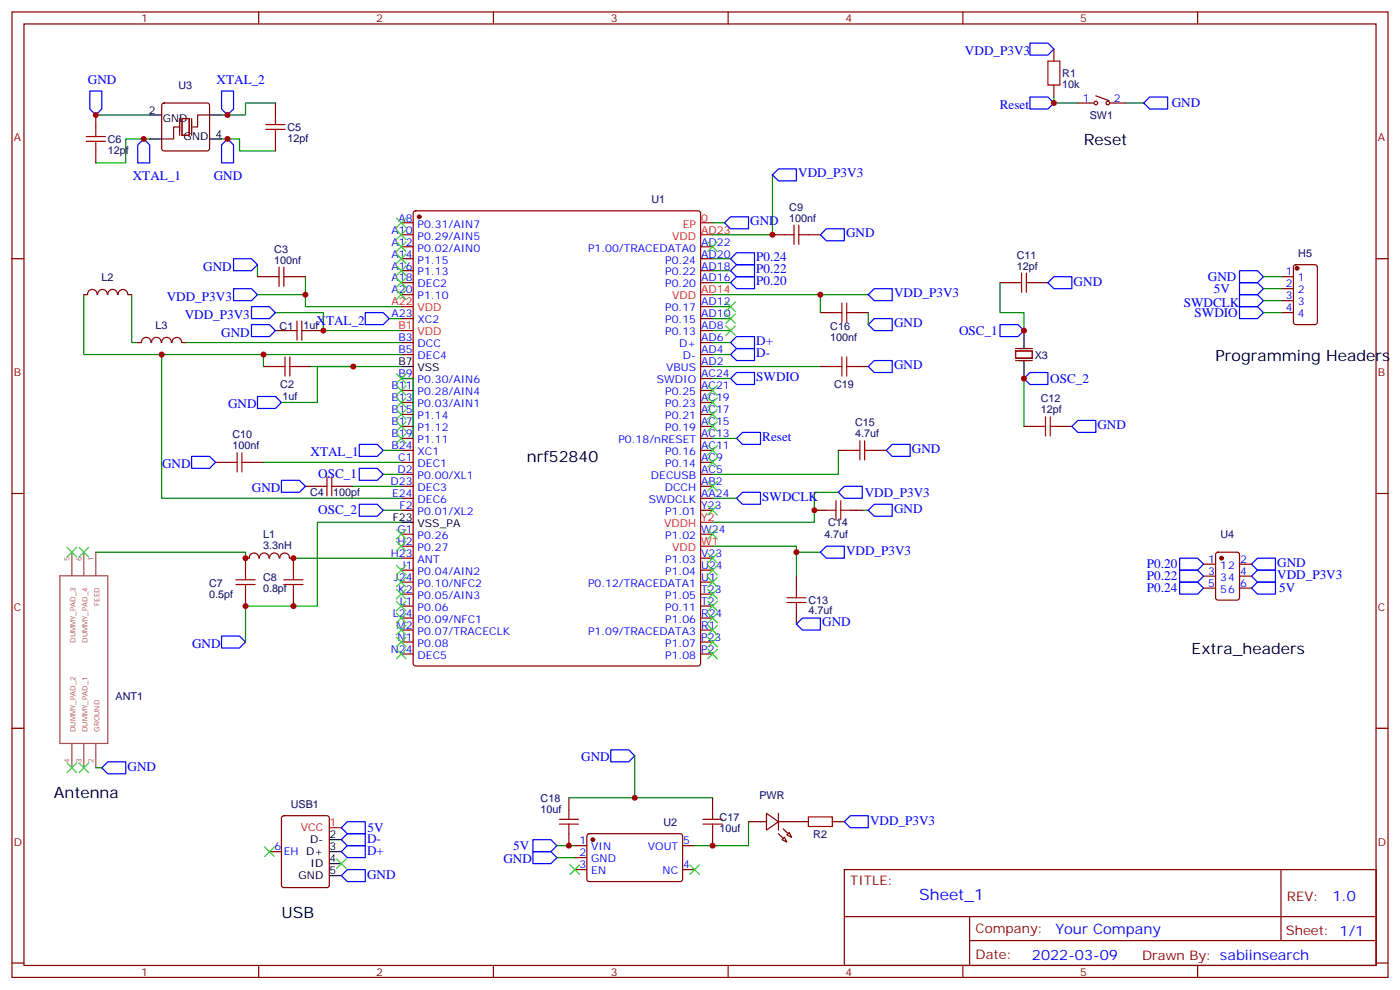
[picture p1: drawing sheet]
<svg xmlns="http://www.w3.org/2000/svg" width="412mm" height="292mm" viewBox="0 0 412 292" stroke-linecap="round" stroke-linejoin="round" font-family="sans-serif">
<g fill="none" stroke="#870000" stroke-width=".35">
<path d="M3.5 3.5h405.4v284.4h-405.4zM7.1 7.1h398.2v277.2h-398.2zM76.2 3.5v3.6M145.3 3.5v3.6M214.5 3.5v3.6M283.6 3.5v3.6M310.4 14.5v3.5M352.8 3.5v3.6M28.2 33.9v3.5M47.9 30.5l.4-.2h12.7l.5 .2 .2 .5v12.7l-.2 .5-.5 .3h-12.7l-.5-.3-.2-.5v-12.7zM81.1 30.3v3.6M310.4 25v3.6"/>
<path d="M317.5 30.3h4.6M322.8 28.2l3.9 1.4M327 30.3h4.6M28.2 44.5v3.5M81.1 40.9v3.6M3.5 76.2h3.6M118.2 76.2h3.5M118.2 65.6h3.5M118.2 69.1h3.5M118.2 72.7h3.5M118.2 79.7h3.5M121.9 62.3l.5-.2h83.3l.6 .4 .1 132.9-.5 .7h-83.5l-.6-.4-.1-132.9z"/>
<path d="M206.4 76.2h3.5M206.4 72.7h3.5M206.4 79.7h3.5M227.5 69.1h3.6M238.1 69.1h3.6M381.2 78.2l.5-.2h5.6l.7 .4 .1 16.5-.5 .6-5.9 .1-.6-.5-.1-16.4zM405.3 76.2h3.6M28.6 86.8a1.41 1.41 0 0 0-1.4-1.6 1.41 1.41 0 0 0-1.4 1.6h-1.1M28.8 86.8a1.41 1.41 0 0 1 1.4-1.6 1.41 1.41 0 0 1 1.4 1.6M31.8 86.8a1.41 1.41 0 0 1 1.4-1.6 1.41 1.41 0 0 1 1.4 1.6M34.8 86.8a1.41 1.41 0 0 1 1.4-1.5 1.41 1.41 0 0 1 1.4 1.5M37.7 86.8h1.1"/>
<path d="M75.8 81.5h3.6M81.1 97.4h3.6M86.4 81.5h3.6M91.7 97.4h3.5M118.2 83.3h3.5M118.2 86.8h3.5M118.2 93.8h3.5M206.4 83.3h3.5M206.4 93.8h3.5M206.4 97.4h3.5M206.4 90.3h3.5M241.7 92.1h3.5"/>
<path d="M252.2 92.1h3.6M294.6 83.3h3.5M305.2 83.3h3.5M377.5 81.5h3.5M377.5 92.1h3.5M377.5 85h3.5M377.5 88.5h3.5M40.6 100.9h1M41.7 100.9a1.41 1.41 0 0 1 1.4-1.5 1.41 1.41 0 0 1 1.4 1.5M44.7 100.9a1.41 1.41 0 0 1 1.4-1.5 1.41 1.41 0 0 1 1.4 1.5M47.6 100.9a1.41 1.41 0 0 1 1.5-1.5 1.41 1.41 0 0 1 1.4 1.5M50.7 100.9a1.41 1.41 0 0 1 1.4-1.5 1.41 1.41 0 0 1 1.4 1.5"/>
<path d="M53.6 100.9h1.1M77.6 108h3.5M88.2 108h3.5M118.2 100.9h3.5M118.2 104.4h3.5M118.2 111.5h3.5M118.2 115h3.5M118.2 118.5h3.5M206.4 100.9h3.5M206.4 104.4h3.5M206.4 111.5h3.5M206.4 115h3.5"/>
<path d="M206.4 118.5h3.5M206.4 108h3.5M241.7 108h3.5M252.2 108h3.6M63.5 136.2h3.5M74.1 136.2h3.5M118.2 122.1h3.5M118.2 125.6h3.5M118.2 129.1h3.5M118.2 132.6h3.5M118.2 136.2h3.5M118.2 139.7h3.5"/>
<path d="M206.4 122.1h3.5M206.4 125.6h3.5M206.4 129.1h3.5M206.4 132.6h3.5M206.4 136.2h3.5M206.4 139.7h3.5M246.9 132.6h3.6M257.5 132.6h3.6M301.6 125.6h3.6M312.2 125.6h3.5M3.5 145.3h3.6M90 143.2h3.5"/>
<path d="M100.5 143.2h3.6M118.2 143.2h3.5M118.2 146.8h3.5M118.2 150.3h3.5M118.2 157.3h3.5M206.4 143.2h3.5M206.4 146.8h3.5M206.4 150.3h3.5M206.4 157.3h3.5M239.9 150.3h3.5M250.5 150.3h3.5M405.3 145.3h3.6"/>
<path d="M72.3 175v3.5M73.4 164.4h-1.1v3.5M73.4 164.4a1.41 1.41 0 0 1 1.4-1.5 1.41 1.41 0 0 1 1.4 1.5M76.4 164.4a1.41 1.41 0 0 1 1.4-1.5 1.41 1.41 0 0 1 1.4 1.5M79.4 164.4a1.41 1.41 0 0 1 1.4-1.5 1.41 1.41 0 0 1 1.4 1.5M82.4 164.4a1.41 1.41 0 0 1 1.5-1.5 1.41 1.41 0 0 1 1.4 1.5M85.4 164.4h1v3.5M86.4 175v3.5M118.2 160.9h3.5M118.2 164.4h3.5M118.2 167.9h3.5M118.2 171.4h3.5"/>
<path d="M118.2 175h3.5M118.2 178.5h3.5M206.4 164.4h3.5M206.4 167.9h3.5M206.4 171.4h3.5M206.4 175h3.5M206.4 178.5h3.5M234.6 169.7v3.5M354.5 166.2h3.6M354.5 173.2h3.6M354.5 169.7h3.6M358.3 162.8l.5-.2h5.6l.7 .5v12.9l-.4 .7h-5.9l-.7-.4v-13z"/>
<path d="M365.1 166.2h3.6M365.1 173.2h3.6M365.1 169.7h3.6M118.2 182h3.5M118.2 185.6h3.5M118.2 189.1h3.5M118.2 192.6h3.5M206.4 182h3.5M206.4 185.6h3.5M206.4 189.1h3.5M206.4 192.6h3.5M234.6 180.3v3.5"/>
<path d="M3.5 214.5h3.6M405.3 214.5h3.6M167.6 234.9v3.6M209.9 234.9v3.6M225.8 239.5l3.5 2.5-3.5 2.5zM229.3 239.5v5M79.4 250.8h3.5M83.1 240.4l.5-.2h12.7l.7 .5v20l-.4 .7h-13l-.6-.5-.1-20zM167.6 245.5v3.6M169.3 249.1h3.6M169.3 252.6h3.6M169.3 256.1h3.6"/>
<path d="M173.1 245.7l.5-.2 27.1 .1 .4 .6-.1 13-.6 .4h-27.1l-.4-.7v-12.7zM201.1 249.1h3.5M201.1 256.1h3.5M209.9 245.5v3.6M220.5 242h5.3M229.3 242h8.8M230.4 247.3l.7-.7 .7 1.4zM232.5 245.2l.7 1.4-1.4-.7zM245.2 242h3.5M248.7 256.1h156.6v28.2h-156.6zM377.3 256.1v20.9M248.7 270h156.5"/>
<path d="M285.6 277h119.6M285.6 270v14.1M3.5 283.6h3.6M76.2 284.3v3.6M145.3 284.3v3.6M214.5 284.3v3.6M283.6 284.3v3.6M352.8 284.3v3.6M405.3 283.6h3.6"/>
<circle cx="322.8" cy="30.3" r=".53"/>
<circle cx="326.3" cy="30.3" r=".53"/>
</g>
<g fill="#870000" stroke="#870000" stroke-width=".35">
<path d="M230.7 244.1l1.4 1.4z"/>
<path d="M229.3 245.5l1.4 1.4z"/>
<circle cx="123.5" cy="63.9" r=".53"/>
<circle cx="382.1" cy="79" r=".53"/>
<circle cx="174.6" cy="247.3" r=".53"/>
<circle cx="359.8" cy="164.4" r=".53"/>
</g>
<path d="M206.4 69.1h3.5M206.4 65.6h3.5M118.2 90.3h3.5M118.2 97.4h3.5M206.4 86.8h3.5M206.4 153.8h3.5M206.4 160.9h3.5M97 243.8h3.5" fill="none" stroke="#f00" stroke-width=".35"/>
<path d="M44.1 33.9h3.5M61.7 33.9h3.6M44.1 40.9h3.5M61.7 40.9h3.6M301.6 97.4v5.3M118.2 108h3.5M301.6 106.2v5.3M118.2 153.8h3.5M97 257.9h3.5M97 254.4h3.5M97 250.8h3.5M97 247.3h3.5" fill="none" stroke="#000" stroke-width=".35"/>
<g fill="none" stroke="#3c3" stroke-width=".35">
<path d="M116.8 64.2l2.8 2.8M116.8 67.7l2.8 2.9M116.8 71.3l2.8 2.8M116.8 74.8l2.8 2.8M116.8 78.3l2.8 2.8M119.6 64.2l-2.8 2.8M119.6 67.7l-2.8 2.9M119.6 71.3l-2.8 2.8M119.6 74.8l-2.8 2.8M119.6 78.3l-2.8 2.8M208.5 71.3l2.8 2.8M211.3 71.3l-2.8 2.8"/>
<path d="M116.8 81.8l2.8 2.9M116.8 85.4l2.8 2.8M119.6 81.8l-2.8 2.9M119.6 85.4l-2.8 2.8M213.8 88.9l2.8 2.8M213.8 92.4l2.8 2.8M213.8 96l2.8 2.8M216.6 88.9l-2.8 2.8M216.6 92.4l-2.8 2.8M216.6 96l-2.8 2.8M116.8 110.1l2.8 2.8M116.8 113.6l2.8 2.8"/>
<path d="M116.8 117.1l2.8 2.8M119.6 110.1l-2.8 2.8M119.6 113.6l-2.8 2.8M119.6 117.1l-2.8 2.8M208.5 117.1l2.8 2.8M208.5 113.6l2.8 2.8M211.3 117.1l-2.8 2.8M211.3 113.6l-2.8 2.8M116.8 120.7l2.8 2.8M116.8 124.2l2.8 2.8M116.8 127.7l2.8 2.8M119.6 120.7l-2.8 2.8"/>
<path d="M119.6 124.2l-2.8 2.8M119.6 127.7l-2.8 2.8M208.5 124.2l2.8 2.8M208.5 120.7l2.8 2.8M208.5 131.2l2.8 2.9M208.5 134.8l2.8 2.8M211.3 124.2l-2.8 2.8M211.3 120.7l-2.8 2.8M211.3 131.2l-2.8 2.9M211.3 134.8l-2.8 2.8M116.8 155.9l2.8 2.9M116.8 159.5l2.8 2.8"/>
<path d="M119.6 155.9l-2.8 2.9M119.6 159.5l-2.8 2.8M208.5 141.8l2.8 2.8M208.5 148.9l2.8 2.8M208.5 155.9l2.8 2.9M211.3 141.8l-2.8 2.8M211.3 148.9l-2.8 2.8M211.3 155.9l-2.8 2.9M19.8 161.2l2.8 2.8M22.6 161.2l-2.8 2.8M23.3 161.2l2.8 2.8M26.1 161.2l-2.8 2.8"/>
<path d="M116.8 166.5l2.8 2.8M116.8 170l2.8 2.9M116.8 173.6l2.8 2.8M116.8 177.1l2.8 2.8M119.6 166.5l-2.8 2.8M119.6 170l-2.8 2.9M119.6 173.6l-2.8 2.8M119.6 177.1l-2.8 2.8M208.5 177.1l2.8 2.8M208.5 173.6l2.8 2.8M208.5 170l2.8 2.9M208.5 166.5l2.8 2.8"/>
<path d="M208.5 163l2.8 2.8M211.3 177.1l-2.8 2.8M211.3 173.6l-2.8 2.8M211.3 170l-2.8 2.9M211.3 166.5l-2.8 2.8M211.3 163l-2.8 2.8M116.8 191.2l2.8 2.8M116.8 180.6l2.8 2.8M116.8 184.2l2.8 2.8M116.8 187.7l2.8 2.8M119.6 191.2l-2.8 2.8M119.6 180.6l-2.8 2.8"/>
<path d="M119.6 184.2l-2.8 2.8M119.6 187.7l-2.8 2.8M208.5 191.2l2.8 2.8M208.5 187.7l2.8 2.8M208.5 184.2l2.8 2.8M208.5 180.6l2.8 2.8M211.3 191.2l-2.8 2.8M211.3 187.7l-2.8 2.8M211.3 184.2l-2.8 2.8M211.3 180.6l-2.8 2.8M19.8 224.7l2.8 2.8M22.6 224.7l-2.8 2.8"/>
<path d="M23.3 224.7l2.8 2.8M26.1 224.7l-2.8 2.8M78 249.4l2.8 2.8M80.8 249.4l-2.8 2.8M99.1 252.9l2.9 2.9M102 252.9l-2.9 2.9M167.9 254.7l2.8 2.8M170.7 254.7l-2.8 2.8M203.2 254.7l2.8 2.8M206 254.7l-2.8 2.8"/>
</g>
<g fill="none" stroke="#a10000" stroke-width=".35">
<path d="M308.7 18h3.5v7h-3.5zM28.2 37.4v2.8M78.3 38.1h5.7M78.3 36.7h5.7M81.1 33.9v2.8M81.1 38.1v2.8M25.4 41.6h5.6M25.4 40.2h5.6M28.2 41.6v2.9M82.2 78.7v5.6M83.6 78.7v5.6M231.1 69.1h2.8"/>
<path d="M233.9 66.3v5.7M235.3 69.1h2.8M235.3 66.3v5.7M79.4 81.5h2.8M83.6 81.5h2.8M84.7 97.4h2.8M87.5 94.5v5.7M88.9 97.4h2.8M88.9 94.5v5.7M245.2 92.1h2.8M248 89.3v5.6M249.4 89.3v5.6"/>
<path d="M249.4 92.1h2.8M298.1 83.3h2.8M300.9 80.4v5.7M302.3 83.3h2.9M302.3 80.4v5.7M81.1 108h2.9M84 105.1v5.7M85.4 108h2.8M85.4 105.1v5.7M245.2 108h2.8M248 105.1v5.7M249.4 108h2.8"/>
<path d="M249.4 105.1v5.7M67 136.2h2.8M69.8 133.3v5.7M71.3 136.2h2.8M71.3 133.3v5.7M250.5 132.6h2.8M253.3 129.8v5.7M254.7 132.6h2.8M254.7 129.8v5.7M305.2 125.6h2.8M308 122.8v5.6M309.4 125.6h2.8"/>
<path d="M309.4 122.8v5.6M93.5 143.2h2.8M96.3 140.4v5.7M97.7 143.2h2.8M97.7 140.4v5.7M243.4 150.3h2.8M246.2 147.5v5.6M247.6 147.5v5.6M247.6 150.3h2.9M69.5 172.2h5.6M69.5 170.7h5.6M72.3 167.9v2.8"/>
<path d="M72.3 172.2v2.8M83.6 172.2h5.7M83.6 170.7h5.7M86.4 167.9v2.8M86.4 172.2v2.8M231.8 176h5.6M231.8 177.4h5.6M234.6 173.2v2.8M234.6 177.4v2.9M167.6 238.5v2.8M209.9 238.5v2.8M164.7 242.7h5.7"/>
<path d="M164.7 241.3h5.7M167.6 242.7v2.8M207.1 242.7h5.6M207.1 241.3h5.6M209.9 242.7v2.8M238.1 240.6h7.1v2.8h-7.1z"/>
</g>
<g fill="none" stroke="#008700" stroke-width=".35">
<path d="M28.2 33.9h15.9M81.1 30.3h-8.8v3.6h-7M310.4 28.6v1.7h7.1M331.6 30.3h5.3M44.1 40.9h-7.1v7.1h-8.8M65.3 40.9h5.3v3.6h10.5M227.5 51.5v17.6h-17.6M75.8 78v3.5M209.9 65.6h3.5M209.9 76.2h5.3M209.9 79.7h5.3M24.7 86.8v17.6h22.9"/>
<path d="M38.8 86.8v14.1h1.8M81.1 92.1h14.1v5.3h23M90 81.5v5.3h-14.2M90 86.8v3.5h28.2M114.7 93.8h3.5M209.9 93.8h5.3M209.9 86.8h31.8M209.9 83.3h5.3M209.9 97.4h5.3M209.9 90.3h5.3M255.8 86.8h-14.1v5.3M255.8 92.1v3.5"/>
<path d="M294.6 83.3v8.8h7v5.3M372.2 81.5h5.3M372.2 85h5.3M372.2 88.5h5.3M372.2 92.1h5.3M54.7 100.9h63.5M77.6 104.4h-30v42.4h70.6M91.7 108h26.5M104.1 108h-10.6v10.5h-10.6M118.2 104.4h-40.6v3.6M118.2 111.5h3.5v17.6M209.9 108h31.8"/>
<path d="M209.9 100.9h5.3M209.9 104.4h5.3M209.9 111.5h5.3M301.6 111.5v14.1M77.6 136.2h40.6M112.9 132.6h5.3M112.9 139.7h5.3M209.9 129.1h7.1M246.9 132.6v7.1h-37M104.1 143.2h14.1M112.9 150.3h5.3M118.2 153.8h-24.7v24.7h-21.2v10.6"/>
<path d="M209.9 146.8h7.1M246.9 145h-7v8.8h-30M254 150.3h1.8M28.2 162.6h44.1v1.8M86.4 164.4h31.8M209.9 160.9h24.7v1.7M241.7 162.6h-7.1v7.1M28.2 226.1h1.8M167.6 234.9h42.3M187 222.6v12.3M164 249.1h5.3M164 252.6h5.3"/>
<path d="M220.5 242v7.1h-15.9"/>
</g>
<g fill="none" stroke="#00f" stroke-width=".35">
<path d="M303.4 12.7h5.3l1.7 1.8-1.7 1.7h-5.3zM26.5 26.8h3.5v5.3l-1.8 1.8-1.7-1.8zM65.3 26.8h3.5v5.3l-1.8 1.8-1.7-1.8zM303.4 28.6h5.3l1.7 1.7-1.7 1.8h-5.3zM338.7 28.6h5.3v3.5h-5.3l-1.8-1.8zM42.3 40.9l1.8 1.8v5.3h-3.5v-5.3zM67 40.9l1.8 1.8v5.3h-3.5v-5.3zM227.5 51.5l1.8-1.8h5.3v3.6h-5.3zM68.8 76.2h5.3l1.7 1.8-1.7 1.7h-5.3zM213.4 65.6l1.8-1.7h5.3v3.5h-5.3zM215.2 76.2l1.8-1.8h5.2v3.6h-5.2zM215.2 79.7l1.8-1.7h5.2v3.5h-5.2z"/>
<path d="M241.7 69.1l1.7-1.7h5.3v3.5h-5.3zM365.1 79.7h5.3l1.8 1.8-1.8 1.8h-5.3zM68.8 85h5.3l1.7 1.8-1.7 1.7h-5.3zM74.1 95.6h5.3l1.7 1.8-1.7 1.7h-5.3zM74.1 90.3h5.3l1.7 1.8-1.7 1.7h-5.3zM107.6 92.1h5.3l1.8 1.7-1.8 1.8h-5.3zM215.2 83.3l1.8-1.8h5.2v3.5h-5.2zM255.8 95.6l1.7-1.8h5.3v3.6h-5.3zM255.8 86.8l1.7-1.8h5.3v3.5h-5.3zM294.6 95.6h5.3l1.7 1.8-1.7 1.7h-5.3zM310.4 81.5h5.3v3.5h-5.3l-1.7-1.7zM365.1 90.3h5.3l1.8 1.8-1.8 1.7h-5.3z"/>
<path d="M365.1 86.8h5.3l1.8 1.7-1.8 1.8h-5.3zM365.1 83.3h5.3l1.8 1.7-1.8 1.8h-5.3zM75.8 116.8h5.3l1.8 1.7-1.8 1.8h-5.3zM215.2 104.4l1.8-1.7h5.2v3.5h-5.2zM215.2 100.9l1.8-1.8h5.2v3.6h-5.2zM215.2 111.5l1.8-1.8h5.2v3.5h-5.2zM255.8 108l1.7-1.8h5.3v3.5h-5.3zM301.6 111.5l1.8-1.8h5.3v3.5h-5.3zM56.4 134.4h5.3l1.8 1.8-1.8 1.7h-5.3zM105.8 130.9h5.3l1.8 1.7-1.8 1.8h-5.3zM105.8 137.9h5.3l1.8 1.8-1.8 1.8h-5.3zM217 129.1l1.7-1.7h5.3v3.5h-5.3z"/>
<path d="M262.8 130.9h5.3v3.5h-5.3l-1.7-1.8zM317.5 123.8h5.3v3.6h-5.3l-1.8-1.8zM82.9 141.5h5.3l1.8 1.7-1.8 1.8h-5.3zM105.8 148.5h5.3l1.8 1.8-1.8 1.7h-5.3zM217 146.8l1.7-1.8h5.3v3.5h-5.3zM246.9 145l1.8-1.8h5.3v3.6h-5.3zM255.8 150.3l1.7-1.8h5.3v3.5h-5.3zM241.7 162.6l1.7-1.7h5.3v3.5h-5.3zM347.5 164.4h5.3l1.7 1.8-1.7 1.7h-5.3zM347.5 167.9h5.3l1.7 1.8-1.7 1.7h-5.3zM347.5 171.4h5.3l1.7 1.8-1.7 1.8h-5.3zM368.7 166.2l1.7-1.8h5.3v3.5h-5.3z"/>
<path d="M370.4 167.9h5.3v3.5h-5.3l-1.7-1.7zM370.4 171.4h5.3v3.6h-5.3l-1.7-1.8zM65.3 187.3h5.3l1.7 1.8-1.7 1.8h-5.3zM234.6 183.8l1.8-1.8h5.3v3.6h-5.3zM30 226.1l1.7-1.7h5.3v3.5h-5.3zM179.9 220.8h5.3l1.8 1.8-1.8 1.8h-5.3zM100.5 243.8l1.8-1.8h5.3v3.5h-5.3zM100.5 247.3l1.8-1.8h5.3v3.6h-5.3zM100.5 250.8l1.8-1.7h5.3v3.5h-5.3zM100.5 257.9l1.8-1.8h5.3v3.5h-5.3zM157 247.3h5.3l1.7 1.8-1.7 1.7h-5.3zM157 250.8h5.3l1.7 1.8-1.7 1.8h-5.3z"/>
<path d="M248.7 242l1.8-1.8h5.3v3.6h-5.3z"/>
</g>
<path d="M17.6 169.6h14.1v49.4h-14.1zM21.2 162.6v7M24.7 162.6v7M28.2 162.6v7M21.2 219.2v6.9M24.7 219.2v6.9M28.2 219.2v6.9" fill="none" stroke="#a64a4a" stroke-width=".35"/>
<path d="M299.2 103.4h4.9v2.1h-4.9zM299.2 106.2h4.9M299.2 102.7h4.9" fill="none" stroke="#871200" stroke-width=".35"/>
<path d="M52.9 37.4h-1.7v3.5h-3.6M52.9 34.9v5M53.6 34.9h2.1v5h-2.1zM56.4 34.9v5M61.7 33.9h-3.5v3.5h-1.4" fill="none" stroke="#870012" stroke-width=".35"/>
<g fill="#c00">
<circle cx="104.1" cy="107.9" r=".88"/>
<circle cx="90" cy="86.8" r=".88"/>
<circle cx="67" cy="33.9" r=".88"/>
<circle cx="67" cy="40.9" r=".88"/>
<circle cx="28.2" cy="33.9" r=".88"/>
<circle cx="42.3" cy="40.9" r=".88"/>
<circle cx="72.3" cy="178.5" r=".88"/>
<circle cx="86.4" cy="164.4" r=".88"/>
<circle cx="86.4" cy="178.5" r=".88"/>
<circle cx="72.3" cy="164.4" r=".88"/>
<circle cx="239.9" cy="150.3" r=".88"/>
<circle cx="310.4" cy="30.3" r=".88"/>
<circle cx="209.9" cy="249.1" r=".88"/>
<circle cx="167.6" cy="249.1" r=".88"/>
<circle cx="187" cy="234.9" r=".88"/>
<circle cx="77.6" cy="104.4" r=".88"/>
<circle cx="301.6" cy="97.4" r=".88"/>
<circle cx="301.6" cy="111.5" r=".88"/>
<circle cx="47.6" cy="104.4" r=".88"/>
<circle cx="227.5" cy="69.1" r=".88"/>
<circle cx="95.3" cy="97.4" r=".88"/>
<circle cx="234.6" cy="162.6" r=".88"/>
<circle cx="241.7" cy="86.8" r=".88"/>
</g>
<g font-size="4.6">
<text x="319.3" y="42.7">Reset</text>
<text x="358.1" y="106.2">Programming Headers</text>
<text x="155.2" y="136.2">nrf52840</text>
<text x="351" y="192.6">Extra_headers</text>
<text x="15.9" y="234.9">Antenna</text>
<text x="82.9" y="270.2">USB</text>
</g>
<text font-size="4.6" fill="#00f" x="270.8" y="265.1">Sheet_1</text>
<g font-size="4.2" fill="#00f">
<text x="392.5" y="265.4">1.0</text>
<text x="310.9" y="274.9">Your Company</text>
<text x="304" y="282.7">2022-03-09</text>
</g>
<g font-size="3.9" fill="#00f">
<text x="284.3" y="16.3">VDD_P3V3</text>
<text x="25.9" y="24.7">GND</text>
<text x="63.8" y="24.7">XTAL_2</text>
<text x="294.5" y="32.1">Reset</text>
<text x="345.2" y="31.6">GND</text>
<text x="39.1" y="52.9">XTAL_1</text>
<text x="62.9" y="52.9">GND</text>
<text x="235.1" y="52.2">VDD_P3V3</text>
<text x="221" y="66.3">GND</text>
<text x="249.2" y="69.9">GND</text>
<text x="222.8" y="76.9">P0.24</text>
<text x="59.9" y="79.7">GND</text>
<text x="222.8" y="84">P0.20</text>
<text x="222.8" y="80.4">P0.22</text>
<text x="355.8" y="82.8">GND</text>
<text x="49.1" y="88.5">VDD_P3V3</text>
<text x="263.3" y="87.5">VDD_P3V3</text>
<text x="316.3" y="84.1">GND</text>
<text x="357.6" y="86.3">5V</text>
<text x="54.4" y="93.8">VDD_P3V3</text>
<text x="93.3" y="95.6">XTAL_2</text>
<text x="348.7" y="90.3">SWDCLK</text>
<text x="351.9" y="93.3">SWDIO</text>
<text x="65.2" y="99.1">GND</text>
<text x="222.8" y="101.6">D+</text>
<text x="263.3" y="96.3">GND</text>
<text x="282.5" y="98.5">OSC_1</text>
<text x="222.8" y="105.1">D-</text>
<text x="222.8" y="112.2">SWDIO</text>
<text x="263.3" y="108.7">GND</text>
<text x="309.4" y="112.8">OSC_2</text>
<text x="67.2" y="120.3">GND</text>
<text x="224.5" y="129.8">Reset</text>
<text x="323.3" y="126.3">GND</text>
<text x="47.8" y="137.9">GND</text>
<text x="91.5" y="134.4">XTAL_1</text>
<text x="268.6" y="133.3">GND</text>
<text x="93.8" y="140.9">OSC_1</text>
<text x="74.2" y="145">GND</text>
<text x="224.5" y="147.5">SWDCLK</text>
<text x="254.7" y="146.3">VDD_P3V3</text>
<text x="93.8" y="151.4">OSC_2</text>
<text x="263.3" y="151">GND</text>
<text x="249.2" y="163.3">VDD_P3V3</text>
<text x="337.9" y="167.4">P0.20</text>
<text x="376.2" y="166.9">GND</text>
<text x="337.9" y="171">P0.22</text>
<text x="376.2" y="170.4">VDD_P3V3</text>
<text x="337.9" y="174.5">P0.24</text>
<text x="376.8" y="174.4">5V</text>
<text x="242.2" y="184.5">GND</text>
<text x="56.6" y="190.9">GND</text>
<text x="37.6" y="227">GND</text>
<text x="171.2" y="224.1">GND</text>
<text x="108.2" y="245.1">5V</text>
<text x="256.3" y="243.1">VDD_P3V3</text>
<text x="108.1" y="248.4">D-</text>
<text x="108.1" y="251.9">D+</text>
<text x="151.2" y="250.3">5V</text>
<text x="148.3" y="254">GND</text>
<text x="108.1" y="258.9">GND</text>
</g>
<g font-size="3.9" fill="#800">
<text x="250.5" y="260.7">TITLE:</text>
<text x="379.1" y="265.4">REV:</text>
<text x="287.4" y="274.9">Company:</text>
<text x="378.7" y="275.5">Sheet: 1/1</text>
<text x="287.4" y="282.6">Date:</text>
<text x="336.4" y="282.7">Drawn By: sabiinsearch</text>
</g>
<g font-size="3.2" fill="#800">
<text x="41.6" y="6.5">1</text>
<text x="110.8" y="6.5">2</text>
<text x="179.9" y="6.5">3</text>
<text x="249.1" y="6.5">4</text>
<text x="318.2" y="6.5">5</text>
<text x="4.1" y="41.6">A</text>
<text x="405.9" y="41.6">A</text>
<text x="4.1" y="110.8">B</text>
<text x="405.9" y="110.8">B</text>
<text x="4.1" y="179.9">C</text>
<text x="405.9" y="179.9">C</text>
<text x="4.1" y="249.1">D</text>
<text x="405.9" y="249.1">D</text>
<text x="41.6" y="287.3">1</text>
<text x="110.8" y="287.3">2</text>
<text x="179.9" y="287.3">3</text>
<text x="249.1" y="287.3">4</text>
<text x="318.2" y="287.3">5</text>
</g>
<g font-size="3.2" fill="#000080">
<text x="312.9" y="22.7">R1</text>
<text x="52.6" y="26.1">U3</text>
<text x="312.9" y="25.8">10k</text>
<text x="321" y="35">SW1</text>
<text x="84.7" y="41.9">12pf</text>
<text x="84.7" y="38.6">C5</text>
<text x="31.7" y="45.4">12pf</text>
<text x="31.7" y="42.2">C6</text>
<text x="191.9" y="59.8">U1</text>
<text x="232.5" y="65.3">100nf</text>
<text x="232.5" y="62.1">C9</text>
<text x="80.8" y="77.6">100nf</text>
<text x="80.8" y="74.4">C3</text>
<text x="299.5" y="76.2">C11</text>
<text x="382.4" y="75.7">H5</text>
<text x="29.9" y="82.7">L2</text>
<text x="299.5" y="79.4">12pf</text>
<text x="45.8" y="96.8">L3</text>
<text x="82.4" y="97.1">C1</text>
<text x="89.4" y="96.8">1uf</text>
<text x="244.6" y="100.3">100nf</text>
<text x="244.6" y="97.1">C16</text>
<text x="304.8" y="105.6">X3</text>
<text x="82.6" y="114.4">C2</text>
<text x="83.2" y="117.9">1uf</text>
<text x="245.7" y="114.3">C19</text>
<text x="306.6" y="118.5">C12</text>
<text x="251.9" y="125.6">C15</text>
<text x="306.6" y="121.7">12pf</text>
<text x="68.4" y="129.1">C10</text>
<text x="251.9" y="128.8">4.7uf</text>
<text x="68.4" y="132.3">100nf</text>
<text x="91.4" y="146.1">C4</text>
<text x="98.2" y="146.1">100pf</text>
<text x="243.9" y="154.9">C14</text>
<text x="77.5" y="161.8">3.3nH</text>
<text x="77.5" y="158.6">L1</text>
<text x="242.8" y="158.5">4.7uf</text>
<text x="359.5" y="158.3">U4</text>
<text x="61.6" y="172.9">C7</text>
<text x="77.5" y="171.1">C8</text>
<text x="61.6" y="176.1">0.5pf</text>
<text x="77.5" y="174.3">0.8pf</text>
<text x="238.1" y="177.8">C13</text>
<text x="238.1" y="181">4.7uf</text>
<text x="34.1" y="206.1">ANT1</text>
<text x="85.7" y="237.8">USB1</text>
<text x="159.3" y="239.4">10uf</text>
<text x="159.3" y="236.2">C18</text>
<text x="223.7" y="235.3">PWR</text>
<text x="195.5" y="243.1">U2</text>
<text x="212" y="244.9">10uf</text>
<text x="212" y="241.8">C17</text>
<text x="239.6" y="246.7">R2</text>
</g>
<g font-size="3.2" fill="#00f">
<text x="319" y="30">1</text>
<text x="328.1" y="30">2</text>
<text x="117.3" y="65.3">A8</text>
<text x="115.3" y="68.8">A10</text>
<text x="123" y="67">P0.31/AIN7</text>
<text x="123" y="70.6">P0.29/AIN5</text>
<text x="115.3" y="72.3">A12</text>
<text x="115.3" y="75.8">A14</text>
<text x="123" y="74.1">P0.02/AIN0</text>
<text x="123" y="77.6">P1.15</text>
<text x="173.2" y="74.1">P1.00/TRACEDATA0</text>
<text x="196" y="77.6">P0.24</text>
<text x="206.6" y="75.8">AD20</text>
<text x="206.6" y="72.3">AD22</text>
<text x="115.3" y="79.4">A16</text>
<text x="115.3" y="82.9">A18</text>
<text x="123" y="81.1">P1.13</text>
<text x="196" y="81.1">P0.22</text>
<text x="206.6" y="82.9">AD16</text>
<text x="206.6" y="79.4">AD18</text>
<text x="378.8" y="81.1">1</text>
<text x="382.3" y="82.9">1</text>
<text x="115.3" y="86.4">A20</text>
<text x="123" y="84.7">DEC2</text>
<text x="123" y="88.2">P1.10</text>
<text x="196" y="84.7">P0.20</text>
<text x="206.6" y="90">AD12</text>
<text x="378.8" y="84.7">2</text>
<text x="378.8" y="88.2">3</text>
<text x="382.3" y="86.4">2</text>
<text x="382.3" y="90">3</text>
<text x="115.3" y="93.5">A23</text>
<text x="123" y="95.2">XC2</text>
<text x="196" y="95.2">P0.15</text>
<text x="196" y="91.7">P0.17</text>
<text x="206.6" y="93.5">AD10</text>
<text x="378.8" y="91.7">4</text>
<text x="382.3" y="93.5">4</text>
<text x="117.3" y="100.5">B3</text>
<text x="196" y="98.8">P0.13</text>
<text x="206.6" y="100.5">AD6</text>
<text x="206.6" y="97">AD8</text>
<text x="117.3" y="104.1">B5</text>
<text x="123" y="102.3">DCC</text>
<text x="123" y="105.8">DEC4</text>
<text x="200" y="102.3">D+</text>
<text x="201.2" y="105.8">D-</text>
<text x="206.6" y="107.6">AD2</text>
<text x="206.6" y="104.1">AD4</text>
<text x="117.3" y="111.1">B9</text>
<text x="123" y="112.9">P0.30/AIN6</text>
<text x="193.5" y="112.9">SWDIO</text>
<text x="196.2" y="109.4">VBUS</text>
<text x="206.6" y="111.1">AC24</text>
<text x="115.3" y="114.7">B11</text>
<text x="115.3" y="118.2">B13</text>
<text x="123" y="116.4">P0.28/AIN4</text>
<text x="123" y="119.9">P0.03/AIN1</text>
<text x="196" y="119.9">P0.23</text>
<text x="196" y="116.4">P0.25</text>
<text x="206.6" y="118.2">AC19</text>
<text x="206.6" y="114.7">AC21</text>
<text x="115.3" y="121.7">B15</text>
<text x="115.3" y="125.2">B17</text>
<text x="123" y="123.5">P1.14</text>
<text x="196" y="123.5">P0.21</text>
<text x="206.6" y="125.2">AC15</text>
<text x="206.6" y="121.7">AC17</text>
<text x="115.3" y="128.8">B19</text>
<text x="123" y="127">P1.12</text>
<text x="123" y="130.5">P1.11</text>
<text x="182.2" y="130.5">P0.18/nRESET</text>
<text x="196" y="127">P0.19</text>
<text x="206.6" y="128.8">AC13</text>
<text x="115.3" y="132.3">B24</text>
<text x="117.3" y="135.8">C1</text>
<text x="123" y="134.1">XC1</text>
<text x="123" y="137.6">DEC1</text>
<text x="196" y="137.6">P0.14</text>
<text x="196" y="134.1">P0.16</text>
<text x="206.6" y="135.8">AC9</text>
<text x="206.6" y="132.3">AC11</text>
<text x="115.1" y="142.9">D23</text>
<text x="117.1" y="139.3">D2</text>
<text x="123" y="141.1">P0.00/XL1</text>
<text x="191.7" y="141.1">DECUSB</text>
<text x="206.6" y="142.9">AB2</text>
<text x="206.6" y="139.3">AC5</text>
<text x="115.5" y="146.4">E24</text>
<text x="117.7" y="149.9">F2</text>
<text x="123" y="144.6">DEC3</text>
<text x="123" y="148.2">DEC6</text>
<text x="191.1" y="148.2">SWDCLK</text>
<text x="195.8" y="144.6">DCCH</text>
<text x="206.6" y="149.9">Y23</text>
<text x="206.6" y="146.4">AA24</text>
<text x="123" y="151.7">P0.01/XL2</text>
<text x="196" y="151.7">P1.01</text>
<text x="117.1" y="157">G1</text>
<text x="117.1" y="160.5">H2</text>
<text x="123" y="158.8">P0.26</text>
<text x="196" y="158.8">P1.02</text>
<text x="206.6" y="157">W24</text>
<text x="115.1" y="164">H23</text>
<text x="118.1" y="167.6">J1</text>
<text x="123" y="162.3">P0.27</text>
<text x="123" y="165.8">ANT</text>
<text x="196" y="165.8">P1.03</text>
<text x="206.6" y="167.6">U24</text>
<text x="206.6" y="164">V23</text>
<text x="355.9" y="165.8">1</text>
<text x="359.4" y="167.6">12</text>
<text x="365.3" y="165.8">2</text>
<text x="116.1" y="171.1">J24</text>
<text x="123" y="169.3">P0.04/AIN2</text>
<text x="123" y="172.9">P0.10/NFC2</text>
<text x="173.2" y="172.9">P0.12/TRACEDATA1</text>
<text x="196" y="169.3">P1.04</text>
<text x="206.6" y="171.1">U1</text>
<text x="355.9" y="169.3">3</text>
<text x="355.9" y="172.9">5</text>
<text x="359.4" y="171.1">34</text>
<text x="365.3" y="172.9">6</text>
<text x="365.3" y="169.3">4</text>
<text x="117.3" y="174.6">K2</text>
<text x="117.8" y="178.2">L1</text>
<text x="123" y="176.4">P0.05/AIN3</text>
<text x="123" y="179.9">P0.06</text>
<text x="196" y="179.9">P0.11</text>
<text x="196" y="176.4">P1.05</text>
<text x="206.6" y="178.2">T2</text>
<text x="206.6" y="174.6">T23</text>
<text x="359.4" y="174.6">56</text>
<text x="115.7" y="181.7">L24</text>
<text x="116.8" y="185.2">M2</text>
<text x="123" y="183.4">P0.09/NFC1</text>
<text x="196" y="183.4">P1.06</text>
<text x="206.6" y="185.2">R1</text>
<text x="206.6" y="181.7">R24</text>
<text x="117.1" y="188.7">N1</text>
<text x="123" y="187">P0.07/TRACECLK</text>
<text x="123" y="190.5">P0.08</text>
<text x="173.2" y="187">P1.09/TRACEDATA3</text>
<text x="196" y="190.5">P1.07</text>
<text x="206.6" y="188.7">P23</text>
<text x="115.1" y="192.3">N24</text>
<text x="123" y="194">DEC5</text>
<text x="196" y="194">P1.08</text>
<text x="206.6" y="192.3">P2</text>
<text x="80.9" y="250.5">6</text>
<text x="83.6" y="251.9">EH D+</text>
<text x="170.7" y="248.7">1</text>
<text x="174.2" y="250.5">VIN</text>
<text x="190.8" y="250.5">VOUT</text>
<text x="201.3" y="248.7">5</text>
<text x="170.7" y="252.2">2</text>
<text x="170.7" y="255.8">3</text>
<text x="174.2" y="254">GND</text>
<text x="174.2" y="257.5">EN</text>
<text x="195.2" y="257.5">NC</text>
<text x="201.3" y="255.8">4</text>
</g>
<g font-size="3.2">
<text x="43.8" y="33.5">2</text>
<text x="48" y="36">GND</text>
<text x="54.1" y="41.3">GND</text>
<text x="63.5" y="40.6">4</text>
<text x="117.3" y="107.6">B7</text>
<text x="123" y="109.4">VSS</text>
<text x="115.7" y="153.5">F23</text>
<text x="123" y="155.2">VSS_PA</text>
<text x="91.4" y="248.4">D-</text>
<text x="97" y="250.5">3</text>
<text x="97" y="246.9">2</text>
<text x="91.5" y="255.4">ID</text>
<text x="97" y="257.5">5</text>
<text x="97" y="254">4</text>
<text x="88" y="258.9">GND</text>
</g>
<g font-size="3.2" fill="#f00">
<text x="206.6" y="65.3">0</text>
<text x="198" y="70.6">VDD</text>
<text x="201.1" y="67">EP</text>
<text x="206.6" y="68.8">AD23</text>
<text x="115.3" y="90">A22</text>
<text x="198" y="88.2">VDD</text>
<text x="206.6" y="86.4">AD14</text>
<text x="123" y="91.7">VDD</text>
<text x="117.3" y="97">B1</text>
<text x="123" y="98.8">VDD</text>
<text x="195.6" y="155.2">VDDH</text>
<text x="206.6" y="153.5">Y2</text>
<text x="206.6" y="160.5">W1</text>
<text x="198" y="162.3">VDD</text>
<text x="88.6" y="244.8">VCC</text>
<text x="97" y="243.4">1</text>
</g>
<g font-size="2.1" fill="#a54b4b">
<text x="20.5" y="165.3" transform="rotate(-90 20.5 165.3)">5</text>
<text x="24" y="165.3" transform="rotate(-90 24 165.3)">6</text>
<text x="27.5" y="165.3" transform="rotate(-90 27.5 165.3)">1</text>
<text x="29.3" y="178.5" transform="rotate(-90 29.3 178.5)">FEED</text>
<text x="22.2" y="189.4" transform="rotate(-90 22.2 189.4)">DUMMY_PAD_3</text>
<text x="25.7" y="189.4" transform="rotate(-90 25.7 189.4)">DUMMY_PAD_4</text>
<text x="22.2" y="215.6" transform="rotate(-90 22.2 215.6)">DUMMY_PAD_2</text>
<text x="25.7" y="215.6" transform="rotate(-90 25.7 215.6)">DUMMY_PAD_1</text>
<text x="29.3" y="215.6" transform="rotate(-90 29.3 215.6)">GROUND</text>
<text x="20.5" y="224.6" transform="rotate(-90 20.5 224.6)">4</text>
<text x="24" y="224.6" transform="rotate(-90 24 224.6)">3</text>
<text x="27.5" y="224.6" transform="rotate(-90 27.5 224.6)">2</text>
</g>
</svg>
